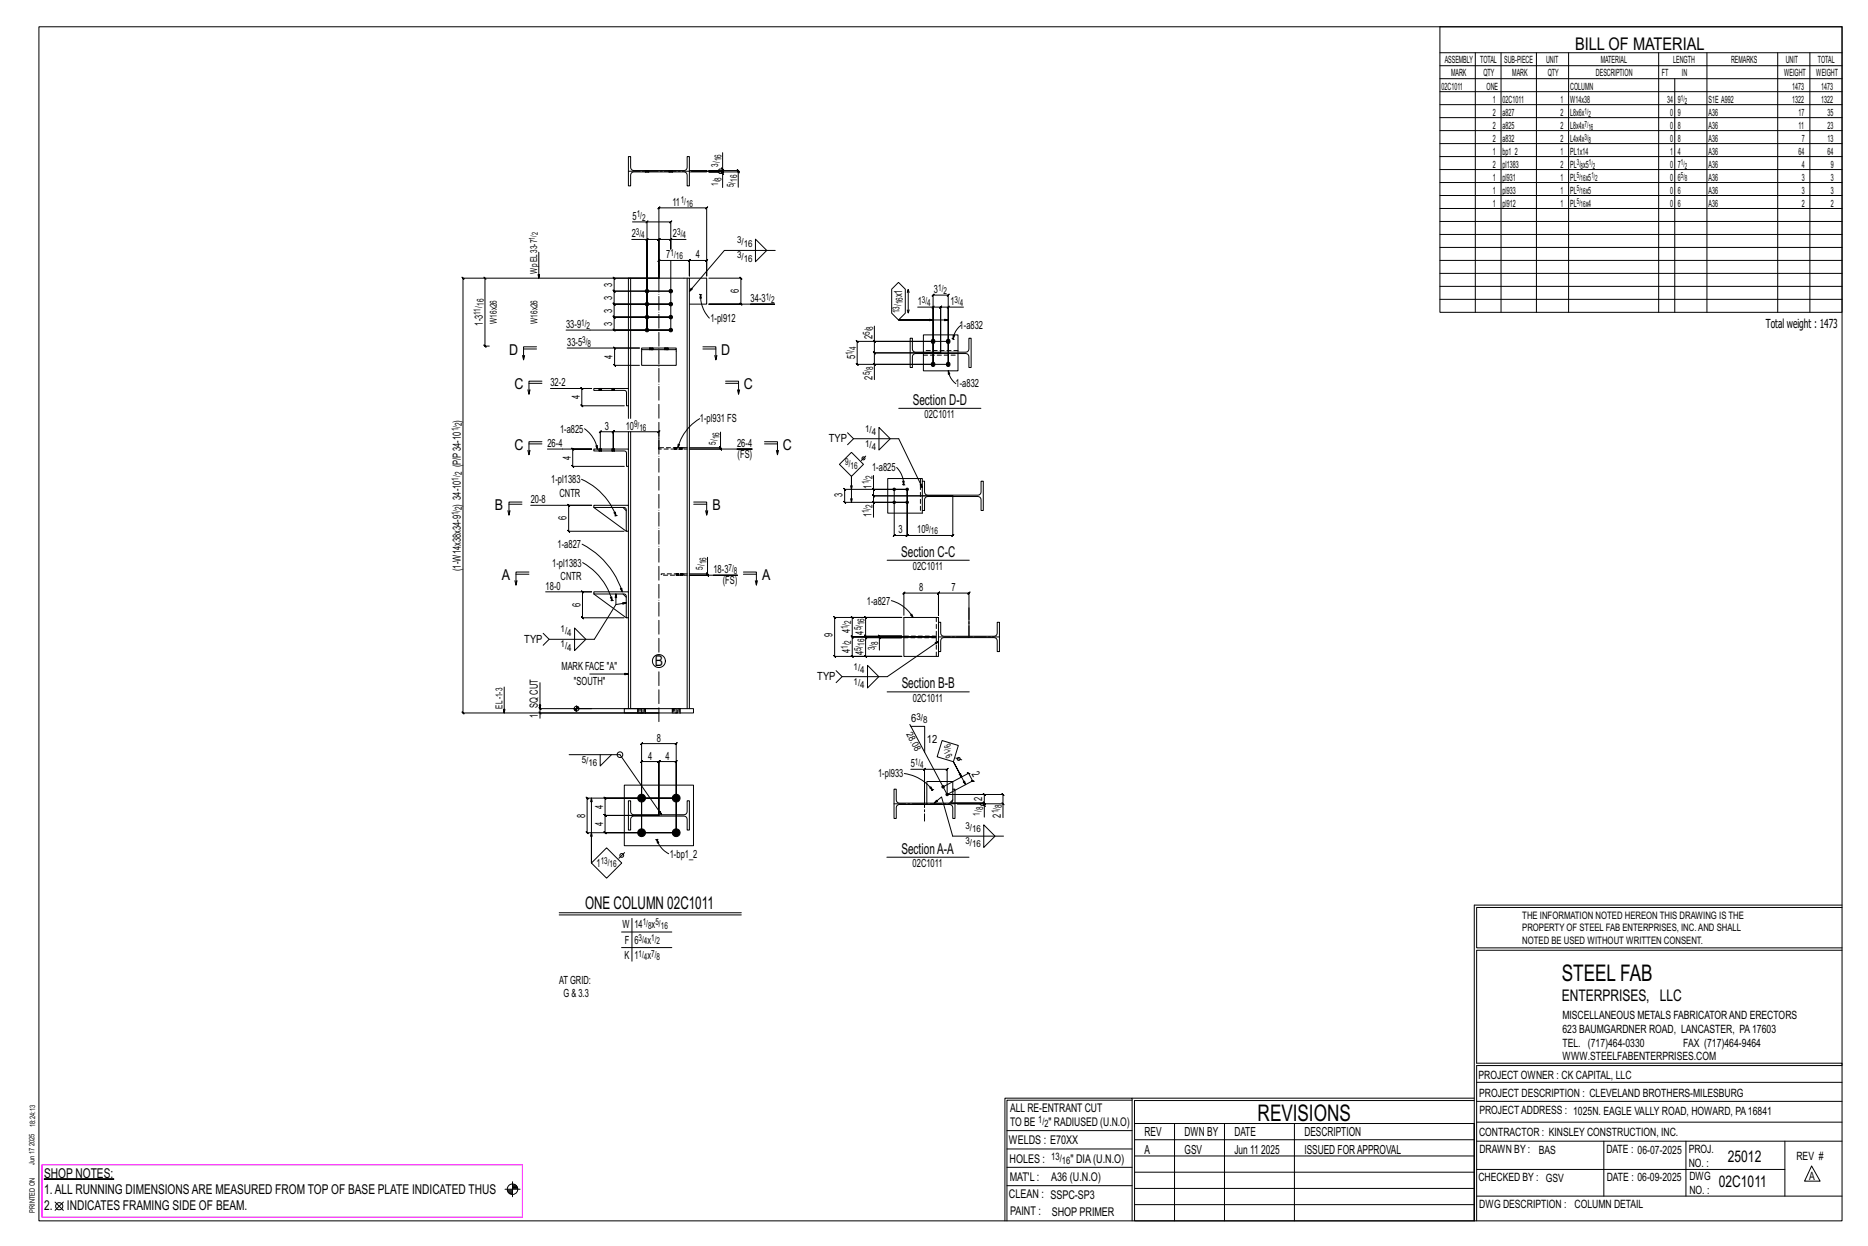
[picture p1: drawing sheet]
<svg xmlns="http://www.w3.org/2000/svg" width="914mm" height="610mm" viewBox="0 0 914 610" stroke-linecap="round" stroke-linejoin="round" font-family="sans-serif">
<g fill="#000" stroke="#000" stroke-width=".49">
<path d="M22 577h34z"/>
<circle cx="317" cy="142" r=".9"/>
<circle cx="317" cy="149" r=".9"/>
<circle cx="317" cy="155" r=".9"/>
<circle cx="328" cy="155" r=".9"/>
<circle cx="328" cy="149" r=".9"/>
<circle cx="328" cy="142" r=".9"/>
<circle cx="317" cy="161" r=".9"/>
<circle cx="328" cy="161" r=".9"/>
<circle cx="457" cy="178" r="1"/>
<circle cx="457" cy="167" r="1"/>
<circle cx="464" cy="178" r="1"/>
<circle cx="464" cy="167" r="1"/>
<circle cx="438" cy="239" r=".6"/>
<circle cx="444" cy="239" r=".6"/>
<circle cx="438" cy="246" r=".6"/>
<circle cx="444" cy="246" r=".6"/>
<circle cx="314" cy="390" r="1.9"/>
<circle cx="331" cy="390" r="1.9"/>
<circle cx="462" cy="385" r=".6"/>
<circle cx="464" cy="389" r=".6"/>
<circle cx="314" cy="407" r="1.9"/>
<circle cx="331" cy="407" r="1.9"/>
</g>
<g fill="none" stroke="#000" stroke-width=".49">
<path d="M19 13h883v584h-883zM705 13h197v140h-197zM705 26h197M705 32h197M705 39h197M722 26v127M735 26v127M752 26v127M768 26v127M812 26v127M820 39v114M836 26v127"/>
<path d="M870 26v127M886 26v127M705 45h197M705 51h197M705 58h197M308 77h1v5l1 1h25l1-1v-5h1v14h-1v-6l-1-1h-25l-1 2v5h-1zM354 75v8h-2h-1h-4h14l1 1-1-1v1M705 64h197M705 70h197M705 77h197M316 83h.1M316 84h.1"/>
<path d="M318 83h.1M318 84h.1M327 83h.1M327 84h.1M329 83h.1M329 84h.1M337 83h9v1h-9zM353 84l1 1zM353 82l1 1zM354 83v1l-1-1 1 1h-15h15l-1-1 1 1v1M361 84l1 1zM361 92v-8h-14h4l1 1h2v7"/>
<path d="M705 83h197M705 89h197M705 96h197M310 109h7v52v-44h-8M316 118l1-1zM317 109h11l1-1-1 1v13v-5h8M317 117h6l-1 1 1-1v19M317 108l-1 1zM328 117h-5l-1 1 1-1v19v-34h-1l1-1v1h23h-1l1-1v1v33v-8l-1 1 1-1h-9h1l-1 1v-1v8v-8h1l-1 1v-1h-14l-1 1 1-1v9M329 117l-1 1zM370 117l5 6-5 5zM705 102h197"/>
<path d="M705 108h197M705 115h197M237 136l1 1zM237 136v33l1 1-1-1h3M264 123v13M309 136h28v211M323 136h-96h-1l1 1v-1v213l-1-1 1 1h96h-59v2M323 136h-22h-1l1 1v-1v6h-1l1 1v-1h27h-27h-1l1 1v-1v7l-1-1 1 1h27h-27l-1-1 1 1v6h-1l1 1v-1h27h-27h-1l1 1v-1v6h-1l1 1v-1h27h-51M328 127v34zM336 136v211M337 136h9v13h-9M347 136h16h-1l1 1v-1v13l-1-1 1 1h-16h32h-12"/>
<path d="M379 123h-24l-18 20M705 121h197M705 127h197M705 134h197M342 144h1M343 144v2zM343 144a16 16 0 0 0 4 12M343 144h.1M428 160v7h36M436 141l4-3 3 3v12l-3 4-4-4zM444 152l1 1v-1M444 143l1-1v11"/>
<path d="M445 142v1M449 150h8v28v-34l-1 1 1-1h7v1l1-1h-1v34v-28h8M457 150h3v1l1-1h-1v23M457 157h-17h24M457 150l-1 1zM464 150h-4h1l-1 1v-1v23M465 150l-1 1zM470 159l-2 3-1 4M705 140h197M705 146h197M256 174v2M256 171h7"/>
<path d="M263 170h-7v6l1-2M278 170h35h-12h-1l1 1v-1v9l-1-1 1 1h12M314 170h17v1h-17zM314 171v8h17v-8M344 170h6v6l1-2M344 171h6M350 174v2M428 167l1 1zM428 178l1 1zM428 167v6v-1l1 1h-1h32M446 165h1v6l1 1h25l1-1v-6h1v15h-1v-6l-1-1h-25l-1 2v5h-1zM452 172v-8h17v8"/>
<path d="M452 173v8h17v-8M457 167h-37h-1l1 1v-1v11h-1l1 1v-1h37M460 173h-32v-1l1 1h-1v5M464 178h-36v8M466 166h1M467 166h.1M467 164v2zM258 191l1 2M259 188h6M265 186h-6v7v-2M269 190h21h-5h-1l1 1v-1v9l-1-1 1 1h21M291 190h17v9h-1v-7l-1-1h-15z"/>
<path d="M293 190h.1M293 191h.1M294 190h.1M294 191h.1M300 190h.1M300 191h.1M301 190h.1M301 191h.1M308 190v-54h1v69M308 199v6M355 186h7v7v-2M355 188h7"/>
<path d="M361 191l1 2M440 200h40M464 181l1 2h-1zM464 181l1 4 3 3M259 217h6M265 216h-6v6v-2M268 220h22h-10v-1l1 1h-1v8l1 1-1-1h26M286 210a15 15 0 0 1 6 10M291 220h17v8h-1v-6l-1-1h-15zM292 218v2zM293 220h.1M294 220v-9l-1 1 1-1h6v1l1-1h-1v9v-9v1l1-1h-1h23l-1 1 1-1v9"/>
<path d="M294 220h.1M300 220h.1M301 220h.1M308 211v9M309 211v136M330 219h.1M330 220h.1M331 219h.1M331 220h.1M332 217l1 1-1 1zM333 219h.1M333 220h.1"/>
<path d="M334 219h.1M334 220h.1M343 205a23 23 0 0 0-11 14M352 219l1 1zM353 219v1l-1-1 1 1h-16h31h-7M353 211v8h-16M374 216h7v6l-1-2M374 217h7M415 212l3 3h22l11 24M418 215l-3 3M430 209l6 6-6 5zM258 220l1 2"/>
<path d="M285 234a32 32 0 0 1 17 18M293 221h.1M294 221h.1M300 221h.1M301 221h.1M308 228v19M381 220v2M411 227l6-6 6 6-6 6zM417 239v-6v13M424 223l-2 2M427 239l1 1zM428 233v6h16h-31l1 1-1-1v7v-1l1 1h-1h31h-16v7"/>
<path d="M428 239v4l-1-1 1 1h38M438 239v23h-1l1-1v1h6l1-1-1 1v-23v23l1-1-1 1h22l1-1-1 1v-19M439 229a12 12 0 0 1 3 8M442 237h.1M442 235h1l-1 2zM442 237h1M451 235h2v6l1 1h25l1-1v-6h1v15h-1v-6l-1-1h-25l-1 1v6h-2zM451 235v-1h-16v17h16v-1M249 250v2M249 247h6M255 246h-6v6l1-2M260 247h30h-12l1 1-1-1v13v-1l1 1h-1h27"/>
<path d="M291 247h17v13h-1l-1-11-15-1zM291 248l16 12M301 251l1 1zM302 252h-1M302 252h.1M305 248l2 2M308 260v30M340 246h6v6v-2M340 247h6M345 250l1 2M427 245l1 1zM466 243h-38l-1-1 1 1v3"/>
<path d="M259 280h-6v6v-2M285 266a40 40 0 0 1 20 24M285 275a31 31 0 0 1 15 19M346 273v8h-9M364 280h6v6l1-2M434 274h40M252 284l1 2M253 281h6M267 290h23h-5v-1l1 1h-1v12l1 1-1-1h20M291 290h17v12h-1l-1-11h-15zM291 291l16 11M299 292l1 2z"/>
<path d="M299 294h1M300 294h.1M301 296l-10 17h-22l-3-3M301 291v5l6-1M304 288l1 2zM305 291l2 1M331 281h.1M332 281h.1M333 281h.1M334 281h.1M346 280l1 1zM346 281l1 1-1-1h-9h24h-12"/>
<path d="M364 281h6M370 284v2M436 294a18 18 0 0 1 11 8M269 313l-3 3M281 307l6 6-6 5zM308 302v45M408 302h1h32h-24l1 1-1-1v10v-1l1 1h-1h41h-41v-1l1 1h-1v9l1 1-1-1h24h-32v1l-1-1h1v-19v1zM430 312l1 1zM430 318v-6h11h-17h-1l1 1v-1v9h-1l1 1v-1h17M441 302h-17h-1l1 1v-1v9h-1l1 1v-1h17h-11l1 1-1-1v1M442 301v-11v1l1-1h-1h17v1l1-1h-1v11v-11v1l1-1h-1h15v1l1-1h-1v22M446 301v-1l1 2z"/>
<path d="M459 304h1l1 6 1 1h25l1-1v-6h1v15h-1v-6l-1-1h-26l-1 2v5h-1zM459 304v-2h-17v19h17v-2M459 314l-25 17h-22l-3-3M247 336v13M264 334v13M289 330h19M412 331l-3 3M425 326l5 5-5 6zM434 338h40M264 348l1 1zM281 347h9M281 347h1"/>
<path d="M281 348h1M282 348h.1M282 345v3M282 346h1M306 347h33v2h-33zM312 347h.1M312 349h.1M316 347h.1M316 349h.1M323 347h-59v-1l1 1h-1v2M329 347h.1M329 349h.1"/>
<path d="M333 347h.1M333 349h.1M445 354l19 35M446 355h7v13M279 369h24l21 30M294 369v6l5-6M314 364l1-1-1 1h17l1-1-1 1v43v-34l1-1-1 1h-8v-1l-1 1h1v26v-26v-1l-1 1h1h-9l1-1-1 1v34v-43zM443 378a21 21 0 0 1 13 9M446 376h7v17M452 377l1-1zM453 376h11l-1 1 1-1v13M461 362l8 3-2 8-8-3z"/>
<path d="M468 371l3 1M287 390h44h-35l1 1-1-1v9v-1l1 1h-1h27h-27v-1l1 1h-1v8l1 1-1-1h35h-44l1 1-1-1v-17l1 1zM290 390v32v-15M306 384h33v30h-33zM308 392h1v6l1 1 25-1 1-1v-5h1v14h-1v-6l-1-1h-25l-1 2v5h-1zM438 386h1v6l1 1h25l1-2v-5h1v14h-1v-5l-1-1h-25l-1 1v5h-1zM455 385h1v2zM456 387h.1M457 386l-1 1M457 393l4-3 5 19h25M462 385l12-7h-1l2 1-1-1 2 4h-1h2h-1l-12 7M464 389h18l-1-1 1 1v4l-1-1 1 1h-16h16l-1-1 1 1v1"/>
<path d="M464 389h27l-1-1 1 1v4M466 386v-4h-12v11M466 391l-1 2M471 380l-4-7 6 11M481 394l1 1zM482 400v-6h-2v-1h-11h22v7M490 393l1 1zM306 417l-3 3M322 411l1 1-1 1zM322 411a12 12 0 0 0 5 7M322 411h-1M322 411h.1"/>
<path d="M434 419h40M482 404l5 5-5 6zM290 422l7-7 7 7-7 8zM274 447h89M274 448h89M304 456h25M309 449v21M722 443v154M722 443h180M902 444h-179v20h179M304 464h25M902 465h-179v55h179v1h-179v76"/>
<path d="M554 538h-61v59M554 537h168M722 538h-167v13M723 539h179M723 530h179M493 553h61M555 550h167v47h-167zM555 558h167M575 550v47M599 550v47M634 550v47M723 549h179"/>
<path d="M723 558h179M785 558v27M825 558v27M874 558v27M251 578v8M251 580h1M493 571h61M493 562h61M555 573h167M555 566h167M723 572h151M887 570l4 8h-8z"/>
<path d="M27 588l4 4M31 588l-4 4M247 582h8M248 582h3M248 583h3M249 583h2M249 584h2M251 581h2M251 580h2M492 597v-60h62v60M493 580h61M555 589h167"/>
<path d="M555 581h167M723 585h179"/>
<circle cx="423" cy="224" r=".7"/>
<circle cx="323" cy="323" r="3"/>
<circle cx="282" cy="347" r="1.2"/>
<circle cx="303" cy="369" r="1.4"/>
<circle cx="469" cy="371" r=".7"/>
<circle cx="304" cy="419" r=".9"/>
<circle cx="29" cy="590" r="1.8"/>
<circle cx="251" cy="582" r="2.6"/>
</g>
<path d="M21 570h235v26h-235z" fill="none" stroke="#f0f" stroke-width=".5"/>
<g fill="none" stroke="#000" stroke-width=".49" stroke-dasharray="2 1.4">
<path d="M316 83h.1M316 83v1M316 84h.1M316 84v-1M316 83l1 1zM317 84v-1M317 83h.1M317 84l1-1M318 84v-1M318 84h.1M327 83h1M327 83v1"/>
<path d="M328 84h-1M328 84v-1M328 83v1zM328 84l1-1M328 83h1M329 84v-1M329 84h.1M318 170v1zM318 170h.1M319 170l-1 1M319 171v-1l-1 1M319 170v1"/>
<path d="M320 170v1M325 170v1zM325 170h1M326 170l-1 1M326 171v-1v1M326 170v1M327 170v1M452 174h17M469 172h-17M293 190v1M293 190h.1M294 190l-1 1"/>
<path d="M294 190v1zM294 191h.1M294 190v1M294 190h.1M294 191v-1M300 190v1M300 190h.1M300 190v1zM300 191h.1M301 190v1M301 190h.1M301 191h.1"/>
<path d="M301 191v-1M293 220v1M293 220h.1M294 220l-1 1M294 220v1zM294 220v1M294 220h.1M300 220v1M300 220h.1M300 220v1zM301 220v1M301 220h.1"/>
<path d="M322 219h13v1h-13zM330 219v1M330 219h.1M331 219v1zM331 219l-1 1M331 220h-1M331 219v1M331 219h.1M331 220h.1M331 220v-1M333 219v1M333 219h.1"/>
<path d="M333 219l1 1zM333 220h.1M334 219v1M334 219h.1M334 220h.1M334 220v-1M335 220h1M336 219h-1M294 221h.1M294 221v-1M300 221h.1M301 221h.1"/>
<path d="M301 221v-1M451 234v17M324 281h11h-11zM331 281h.1M331 281h1zM332 281h.1M333 281h.1M333 281h1zM334 281h.1M335 281h1M336 281h-1M442 312h15v-1h-15"/>
<path d="M457 312h1M458 302v19M458 311h-1M312 347v2M312 347h.1M313 347h-1v2M313 347v2h-1M314 347h1v2h-1zM314 347h-1v2M314 349h-1M315 347v2M315 347h1v2h-1"/>
<path d="M316 347h.1M316 349h.1M316 349v-2M329 347v2M329 347h.1M330 347h-1v2M330 347v2h-1M331 347h1v2h-1zM331 347h-1v2M331 349h-1M332 347v2M332 347h1v2h-1"/>
<path d="M333 347h.1M333 349h.1M333 349v-2"/>
</g>
<path d="M323 319v-189M323 353v-25" fill="none" stroke="#000" stroke-width=".49" stroke-dasharray="6.8 1 0 1"/>
<path d="M308 84h29M459 312h30M474 312v-15M438 393h29M453 393v-6v15" fill="none" stroke="#000" stroke-width=".49" stroke-dasharray="5.8 1 1 1"/>
<g font-size="11.2">
<text x="764" y="480">STEEL FAB</text>
<text x="616" y="548">REVISIONS</text>
</g>
<g font-size="8.6">
<text x="771" y="24">BILL OF MATERIAL</text>
<text x="286" y="445">ONE COLUMN 02C1011</text>
</g>
<g font-size="7.9">
<text x="765" y="490">ENTERPRISES, LLC</text>
<text x="846" y="569">25012</text>
<text x="841" y="581">02C1011</text>
</g>
<g font-size="7.3">
<text x="249" y="174">D</text>
<text x="353" y="174">D</text>
<text x="252" y="190">C</text>
<text x="364" y="190">C</text>
<text x="447" y="198">Section D-D</text>
<text x="252" y="220">C</text>
<text x="383" y="220">C</text>
<text x="242" y="250">B</text>
<text x="349" y="250">B</text>
<text x="441" y="272">Section C-C</text>
<text x="246" y="284">A</text>
<text x="373" y="284">A</text>
<text x="320" y="326">B</text>
<text x="441" y="337">Section B-B</text>
<text x="441" y="418">SectionA-A</text>
</g>
<g font-size="6.6">
<text x="22" y="576">SHOP NOTES:</text>
<text x="22" y="584">1.ALL RUNNING DIMENSIONSARE MEASURED FROM TOP OF BASE PLATE INDICATED THUS</text>
<text x="22" y="592">2.</text>
<text x="33" y="592">INDICATES FRAMING SIDE OF BEAM.</text>
</g>
<g font-size="6.1">
<text x="864" y="161">Total weight : 1473</text>
<text x="560" y="556">REV</text>
<text x="580" y="556">DWN BY</text>
<text x="604" y="556">DATE</text>
<text x="639" y="556">DESCRIPTION</text>
<text x="560" y="564">A</text>
<text x="580" y="564">GSV</text>
<text x="604" y="564">Jun 11</text>
<text x="617" y="564">2025</text>
<text x="639" y="564">ISSUED FORAPPROVAL</text>
</g>
<g font-size="5.9">
<text x="494" y="560">WELDS : E70XX</text>
<text x="494" y="569">HOLES :</text>
<text x="524" y="569">&quot; DIA(U.N.O)</text>
<text x="494" y="578">MAT'L :</text>
<text x="515" y="578">A36 (U.N.O)</text>
<text x="494" y="586">CLEAN : SSPC-SP3</text>
<text x="495" y="595">PAINT :</text>
<text x="515" y="595">SHOP PRIMER</text>
</g>
<g font-size="5.8">
<text x="494" y="544">ALL RE-ENTRANT CUT</text>
<text x="494" y="551">TO BE</text>
<text x="513" y="551">&quot; RADIUSED (U.N.O)</text>
</g>
<g font-size="5.6">
<text x="765" y="499">MISCELLANEOUS METALS FABRICATORAND ERECTORS</text>
<text x="765" y="505">623 BAUMGARDNER ROAD, LANCASTER, PA17603</text>
<text x="765" y="512">TEL. (717)464-0330</text>
<text x="824" y="512">FAX (717)464-9464</text>
<text x="765" y="519">WWW.STEELFABENTERPRISES.COM</text>
<text x="724" y="528">PROJECT OWNER : CK CAPITAL, LLC</text>
<text x="724" y="537">PROJECT DESCRIPTION : CLEVELAND BROTHERS-MILESBURG</text>
<text x="724" y="545">PROJECTADDRESS : 1025N. EAGLE VALLY ROAD, HOWARD, PA16841</text>
<text x="724" y="556">CONTRACTOR : KINSLEY CONSTRUCTION, INC.</text>
<text x="724" y="564">DRAWN BY :</text>
<text x="753" y="564">BAS</text>
<text x="786" y="564">DATE : 06-07-2025</text>
<text x="827" y="564">PROJ.</text>
<text x="879" y="568">REV #</text>
<text x="827" y="571">NO. :</text>
<text x="724" y="578">CHECKED BY : GSV</text>
<text x="787" y="578">DATE : 06-09-2025</text>
<text x="827" y="578">DWG</text>
<text x="886" y="578">A</text>
<text x="827" y="584">NO. :</text>
<text x="724" y="591">DWG DESCRIPTION : COLUMN DETAIL</text>
</g>
<g font-size="5.5">
<text x="329" y="101">11</text>
<text x="310" y="108">5</text>
<text x="309" y="116">2</text>
<text x="329" y="116">2</text>
<text x="326" y="126">7</text>
<text x="341" y="126">4</text>
<text x="300" y="140" transform="rotate(-90 300 140)">3</text>
<text x="362" y="143" transform="rotate(-90 362 143)">6</text>
<text x="457" y="143">3</text>
<text x="300" y="147" transform="rotate(-90 300 147)">3</text>
<text x="367" y="148">34-3</text>
<text x="442" y="145" transform="rotate(-90 442 145)">x1</text>
<text x="449" y="149">1</text>
<text x="465" y="149">1</text>
<text x="300" y="153" transform="rotate(-90 300 153)">3</text>
<text x="236" y="159" transform="rotate(-90 236 159)">1-3</text>
<text x="277" y="161">33-9</text>
<text x="300" y="159" transform="rotate(-90 300 159)">3</text>
<text x="348" y="158">1-pl912</text>
<text x="470" y="161">1-a832</text>
<text x="427" y="166" transform="rotate(-90 427 166)">2</text>
<text x="278" y="169">33-5</text>
<text x="300" y="176" transform="rotate(-90 300 176)">4</text>
<text x="419" y="176" transform="rotate(-90 419 176)">5</text>
<text x="427" y="186" transform="rotate(-90 427 186)">2</text>
<text x="269" y="189">32-2</text>
<text x="468" y="189">1-a832</text>
<text x="284" y="195" transform="rotate(-90 284 195)">4</text>
<text x="226" y="207" transform="rotate(-90 226 207)">)</text>
<text x="343" y="207">1-pl931 FS</text>
<text x="453" y="205">02C1011</text>
<text x="274" y="212">1-a825</text>
<text x="296" y="210">3</text>
<text x="306" y="210">10</text>
<text x="268" y="219">26-4</text>
<text x="361" y="219">26-4</text>
<text x="406" y="216">TYP</text>
<text x="279" y="225" transform="rotate(-90 279 225)">4</text>
<text x="361" y="224">(FS)</text>
<text x="226" y="229" transform="rotate(-90 226 229)">(P/P34-10</text>
<text x="427" y="231">1-a825</text>
<text x="270" y="236">1-pl1383</text>
<text x="427" y="239" transform="rotate(-90 427 239)">1</text>
<text x="274" y="243">CNTR</text>
<text x="412" y="243" transform="rotate(-90 412 243)">3</text>
<text x="226" y="248" transform="rotate(-90 226 248)">) 34-10</text>
<text x="260" y="246">20-8</text>
<text x="277" y="255" transform="rotate(-90 277 255)">6</text>
<text x="427" y="253" transform="rotate(-90 427 253)">1</text>
<text x="440" y="261">3</text>
<text x="449" y="261">10</text>
<text x="273" y="268">1-a827</text>
<text x="226" y="279" transform="rotate(-90 226 279)">(1-W14x38x34-9</text>
<text x="270" y="277">1-pl1383</text>
<text x="349" y="280">18-3</text>
<text x="447" y="279">02C1011</text>
<text x="274" y="284">CNTR</text>
<text x="354" y="286">(FS)</text>
<text x="267" y="289">18-0</text>
<text x="450" y="289">8</text>
<text x="466" y="289">7</text>
<text x="284" y="297" transform="rotate(-90 284 297)">6</text>
<text x="424" y="296">1-a827</text>
<text x="408" y="312" transform="rotate(-90 408 312)">9</text>
<text x="416" y="310" transform="rotate(-90 416 310)">4</text>
<text x="423" y="310" transform="rotate(-90 423 310)">4</text>
<text x="257" y="315">TYP</text>
<text x="416" y="320" transform="rotate(-90 416 320)">4</text>
<text x="423" y="321" transform="rotate(-90 423 321)">4</text>
<text x="275" y="328">MARK FACE &quot;A&quot;</text>
<text x="281" y="335">&quot;SOUTH&quot;</text>
<text x="400" y="333">TYP</text>
<text x="263" y="346" transform="rotate(-90 263 346)">SQ CUT</text>
<text x="447" y="343">02C1011</text>
<text x="263" y="351" transform="rotate(-90 263 351)">1</text>
<text x="446" y="353">6</text>
<text x="322" y="363">8</text>
<text x="454" y="363">12</text>
<text x="317" y="372">4</text>
<text x="326" y="372">4</text>
<text x="446" y="375">5</text>
<text x="430" y="380">1-pl933</text>
<text x="476" y="379" transform="rotate(62 476 379)">2</text>
<text x="295" y="396" transform="rotate(-90 295 396)">4</text>
<text x="481" y="392" transform="rotate(-90 481 392)">2</text>
<text x="286" y="400" transform="rotate(-90 286 400)">8</text>
<text x="490" y="400" transform="rotate(-90 490 400)">2</text>
<text x="295" y="404" transform="rotate(-90 295 404)">4</text>
<text x="328" y="420">1-bp1_2</text>
<text x="292" y="424">1</text>
<text x="447" y="424">02C1011</text>
<text x="305" y="454">W</text>
<text x="311" y="454">14</text>
<text x="319" y="454">x</text>
<text x="306" y="462">F</text>
<text x="311" y="462">6</text>
<text x="317" y="462">x</text>
<text x="306" y="469">K</text>
<text x="311" y="469">1</text>
<text x="317" y="469">x</text>
<text x="274" y="481">AT GRID:</text>
<text x="276" y="488">G &amp; 3.3</text>
</g>
<g font-size="5">
<text x="745" y="450">THE INFORMATION NOTED HEREON THIS DRAWING IS THE</text>
<text x="745" y="456">PROPERTY OF STEEL FAB ENTERPRISES, INC.AND SHALL</text>
<text x="745" y="462">NOTED BE USED WITHOUT WRITTEN CONSENT.</text>
<text x="508" y="550">1/</text>
<text x="511" y="551">2</text>
<text x="515" y="568">13/</text>
<text x="520" y="570">16</text>
</g>
<g font-size="4.9">
<text x="707" y="31">ASSEMBLY</text>
<text x="725" y="31">TOTAL</text>
<text x="736" y="31">SUB-PIECE</text>
<text x="757" y="31">UNIT</text>
<text x="784" y="31">MATERIAL</text>
<text x="819" y="31">LENGTH</text>
<text x="847" y="31">REMARKS</text>
<text x="874" y="31">UNIT</text>
<text x="890" y="31">TOTAL</text>
<text x="710" y="37">MARK</text>
<text x="726" y="37">QTY</text>
<text x="740" y="37">MARK</text>
<text x="758" y="37">QTY</text>
<text x="781" y="37">DESCRIPTION</text>
<text x="814" y="37">FT</text>
<text x="823" y="37">IN</text>
<text x="873" y="37">WEIGHT</text>
<text x="889" y="37">WEIGHT</text>
<text x="706" y="44">02C1011</text>
<text x="728" y="44">ONE</text>
<text x="769" y="44">COLUMN</text>
<text x="877" y="44">1473</text>
<text x="891" y="44">1473</text>
<text x="731" y="50">1</text>
<text x="736" y="50">02C1011</text>
<text x="764" y="50">1</text>
<text x="769" y="50">W14x38</text>
<text x="816" y="50">34</text>
<text x="821" y="50">9</text>
<text x="836" y="50">S1E A992</text>
<text x="877" y="50">1322</text>
<text x="891" y="50">1322</text>
<text x="731" y="57">2</text>
<text x="736" y="57">a827</text>
<text x="764" y="57">2</text>
<text x="769" y="57">L8x6x</text>
<text x="818" y="57">0</text>
<text x="821" y="57">9</text>
<text x="836" y="57">A36</text>
<text x="880" y="57">17</text>
<text x="895" y="57">35</text>
<text x="731" y="63">2</text>
<text x="736" y="63">a825</text>
<text x="764" y="63">2</text>
<text x="769" y="63">L8x4x</text>
<text x="818" y="63">0</text>
<text x="821" y="63">8</text>
<text x="836" y="63">A36</text>
<text x="880" y="63">11</text>
<text x="895" y="63">23</text>
<text x="731" y="69">2</text>
<text x="736" y="69">a832</text>
<text x="764" y="69">2</text>
<text x="769" y="69">L4x4x</text>
<text x="818" y="69">0</text>
<text x="821" y="69">8</text>
<text x="836" y="69">A36</text>
<text x="882" y="69">7</text>
<text x="895" y="69">13</text>
<text x="731" y="76">1</text>
<text x="736" y="76">bp1_2</text>
<text x="764" y="76">1</text>
<text x="769" y="76">PL1x14</text>
<text x="818" y="76">1</text>
<text x="821" y="76">4</text>
<text x="836" y="76">A36</text>
<text x="880" y="76">64</text>
<text x="895" y="76">64</text>
<text x="731" y="82">2</text>
<text x="736" y="82">pl1383</text>
<text x="764" y="82">2</text>
<text x="769" y="82">PL x5</text>
<text x="818" y="82">0</text>
<text x="821" y="82">7</text>
<text x="836" y="82">A36</text>
<text x="882" y="82">4</text>
<text x="896" y="82">9</text>
<text x="731" y="88">1</text>
<text x="736" y="88">pl931</text>
<text x="764" y="88">1</text>
<text x="769" y="88">PL</text>
<text x="776" y="88">x5</text>
<text x="818" y="88">0</text>
<text x="821" y="88">6</text>
<text x="836" y="88">A36</text>
<text x="882" y="88">3</text>
<text x="896" y="88">3</text>
<text x="731" y="95">1</text>
<text x="736" y="95">pl933</text>
<text x="764" y="95">1</text>
<text x="769" y="95">PL</text>
<text x="776" y="95">x5</text>
<text x="818" y="95">0</text>
<text x="821" y="95">6</text>
<text x="836" y="95">A36</text>
<text x="882" y="95">3</text>
<text x="896" y="95">3</text>
<text x="731" y="101">1</text>
<text x="736" y="101">pl912</text>
<text x="764" y="101">1</text>
<text x="769" y="101">PL</text>
<text x="776" y="101">x4</text>
<text x="818" y="101">0</text>
<text x="821" y="101">6</text>
<text x="836" y="101">A36</text>
<text x="882" y="101">2</text>
<text x="896" y="101">2</text>
</g>
<g font-size="4.7">
<text x="351" y="82" transform="rotate(-90 351 82)">3/</text>
<text x="353" y="79" transform="rotate(-90 353 79)">16</text>
<text x="353" y="88" transform="rotate(-90 353 88)">8</text>
<text x="361" y="89" transform="rotate(-90 361 89)">16</text>
<text x="351" y="91" transform="rotate(-90 351 91)">1/</text>
<text x="359" y="92" transform="rotate(-90 359 92)">5/</text>
<text x="333" y="99">1/</text>
<text x="336" y="101">16</text>
<text x="312" y="106">1/</text>
<text x="314" y="108">2</text>
<text x="311" y="115">3/</text>
<text x="314" y="117">4</text>
<text x="331" y="115">3/</text>
<text x="334" y="117">4</text>
<text x="361" y="119">3/</text>
<text x="328" y="125">1/</text>
<text x="364" y="121">16</text>
<text x="331" y="127">16</text>
<text x="361" y="126">3/</text>
<text x="364" y="128">16</text>
<text x="263" y="134" transform="rotate(-90 263 134)">Wp EL33-7</text>
<text x="459" y="142">1/</text>
<text x="462" y="144">2</text>
<text x="237" y="150" transform="rotate(-90 237 150)">16</text>
<text x="375" y="147">1/</text>
<text x="377" y="148">2</text>
<text x="442" y="149" transform="rotate(-90 442 149)">16</text>
<text x="451" y="148">3/</text>
<text x="454" y="150">4</text>
<text x="467" y="148">3/</text>
<text x="470" y="150">4</text>
<text x="235" y="154" transform="rotate(-90 235 154)">11/</text>
<text x="440" y="153" transform="rotate(-90 440 153)">13/</text>
<text x="243" y="158" transform="rotate(-90 243 158)">W16x26</text>
<text x="263" y="158" transform="rotate(-90 263 158)">W16x26</text>
<text x="284" y="159">1/</text>
<text x="287" y="161">2</text>
<text x="427" y="161" transform="rotate(-90 427 161)">8</text>
<text x="426" y="164" transform="rotate(-90 426 164)">5/</text>
<text x="285" y="168">3/</text>
<text x="288" y="170">8</text>
<text x="417" y="174" transform="rotate(-90 417 174)">1/</text>
<text x="419" y="171" transform="rotate(-90 419 171)">4</text>
<text x="426" y="184" transform="rotate(-90 426 184)">5/</text>
<text x="427" y="181" transform="rotate(-90 427 181)">8</text>
<text x="226" y="208" transform="rotate(-90 226 208)">2</text>
<text x="310" y="209">9/</text>
<text x="224" y="211" transform="rotate(-90 224 211)">1/</text>
<text x="313" y="211">16</text>
<text x="352" y="215" transform="rotate(-90 352 215)">16</text>
<text x="423" y="211">1/</text>
<text x="427" y="213">4</text>
<text x="350" y="218" transform="rotate(-90 350 218)">5/</text>
<text x="423" y="218">1/</text>
<text x="427" y="220">4</text>
<text x="414" y="228">9/</text>
<text x="226" y="232" transform="rotate(-90 226 232)">2</text>
<text x="416" y="229">16</text>
<text x="224" y="235" transform="rotate(-90 224 235)">1/</text>
<text x="425" y="237" transform="rotate(-90 425 237)">1/</text>
<text x="427" y="234" transform="rotate(-90 427 234)">2</text>
<text x="226" y="250" transform="rotate(-90 226 250)">2</text>
<text x="425" y="251" transform="rotate(-90 425 251)">1/</text>
<text x="427" y="248" transform="rotate(-90 427 248)">2</text>
<text x="224" y="252" transform="rotate(-90 224 252)">1/</text>
<text x="453" y="260">9/</text>
<text x="456" y="261">16</text>
<text x="344" y="279" transform="rotate(-90 344 279)">5/</text>
<text x="346" y="276" transform="rotate(-90 346 276)">16</text>
<text x="357" y="279">7/</text>
<text x="359" y="281">8</text>
<text x="417" y="305" transform="rotate(-90 417 305)">2</text>
<text x="423" y="306" transform="rotate(-90 423 306)">16</text>
<text x="274" y="309">1/</text>
<text x="278" y="311">4</text>
<text x="415" y="308" transform="rotate(-90 415 308)">1/</text>
<text x="421" y="308" transform="rotate(-90 421 308)">5/</text>
<text x="274" y="317">1/</text>
<text x="415" y="318" transform="rotate(-90 415 318)">1/</text>
<text x="417" y="315" transform="rotate(-90 417 315)">2</text>
<text x="423" y="316" transform="rotate(-90 423 316)">16</text>
<text x="430" y="315" transform="rotate(-90 430 315)">8</text>
<text x="278" y="318">4</text>
<text x="421" y="319" transform="rotate(-90 421 319)">5/</text>
<text x="428" y="318" transform="rotate(-90 428 318)">3/</text>
<text x="418" y="328">1/</text>
<text x="421" y="329">4</text>
<text x="418" y="335">1/</text>
<text x="421" y="337">4</text>
<text x="246" y="347" transform="rotate(-90 246 347)">EL-1-3</text>
<text x="449" y="352">3/</text>
<text x="452" y="354">8</text>
<text x="444" y="359" transform="rotate(62 444 359)">28.08</text>
<text x="462" y="365" transform="rotate(62 462 365)">9/</text>
<text x="462" y="368" transform="rotate(62 462 368)">16</text>
<text x="285" y="373">5/</text>
<text x="288" y="375">16</text>
<text x="448" y="374">1/</text>
<text x="451" y="376">4</text>
<text x="490" y="395" transform="rotate(-90 490 395)">8</text>
<text x="480" y="399" transform="rotate(-90 480 399)">1/</text>
<text x="481" y="396" transform="rotate(-90 481 396)">8</text>
<text x="489" y="398" transform="rotate(-90 489 398)">1/</text>
<text x="473" y="406">3/</text>
<text x="476" y="407">16</text>
<text x="473" y="413">3/</text>
<text x="476" y="415">16</text>
<text x="294" y="423">13/</text>
<text x="298" y="424">16</text>
<text x="315" y="453">1/</text>
<text x="317" y="454">8</text>
<text x="321" y="453">5/</text>
<text x="323" y="454">16</text>
<text x="313" y="460">3/</text>
<text x="319" y="460">1/</text>
<text x="315" y="462">4</text>
<text x="321" y="462">2</text>
<text x="313" y="468">1/</text>
<text x="315" y="470">4</text>
<text x="319" y="468">7/</text>
<text x="321" y="470">8</text>
</g>
<g font-size="4.2">
<text x="823" y="49">1/</text>
<text x="825" y="51">2</text>
<text x="776" y="56">1/</text>
<text x="778" y="57">2</text>
<text x="776" y="62">7/</text>
<text x="778" y="63">16</text>
<text x="776" y="68">3/</text>
<text x="778" y="70">8</text>
<text x="772" y="81">3/</text>
<text x="774" y="82">8</text>
<text x="778" y="81">1/</text>
<text x="780" y="82">2</text>
<text x="823" y="81">1/</text>
<text x="825" y="82">2</text>
<text x="772" y="87">5/</text>
<text x="774" y="89">16</text>
<text x="779" y="87">1/</text>
<text x="781" y="89">2</text>
<text x="823" y="87">5/</text>
<text x="825" y="89">8</text>
<text x="772" y="94">5/</text>
<text x="774" y="95">16</text>
<text x="772" y="100">5/</text>
<text x="774" y="101">16</text>
</g>
<g font-size="4">
<text x="262" y="117" transform="rotate(-90 262 117)">1/</text>
<text x="263" y="115" transform="rotate(-90 263 115)">2</text>
</g>
<g font-size="3.7">
<text x="17" y="551" transform="rotate(-90 17 551)">18:24:13</text>
<text x="17" y="561" transform="rotate(-90 17 561)">2025</text>
<text x="17" y="570" transform="rotate(-90 17 570)">Jun 17</text>
<text x="17" y="593" transform="rotate(-90 17 593)">PRINTED ON</text>
</g>
</svg>
